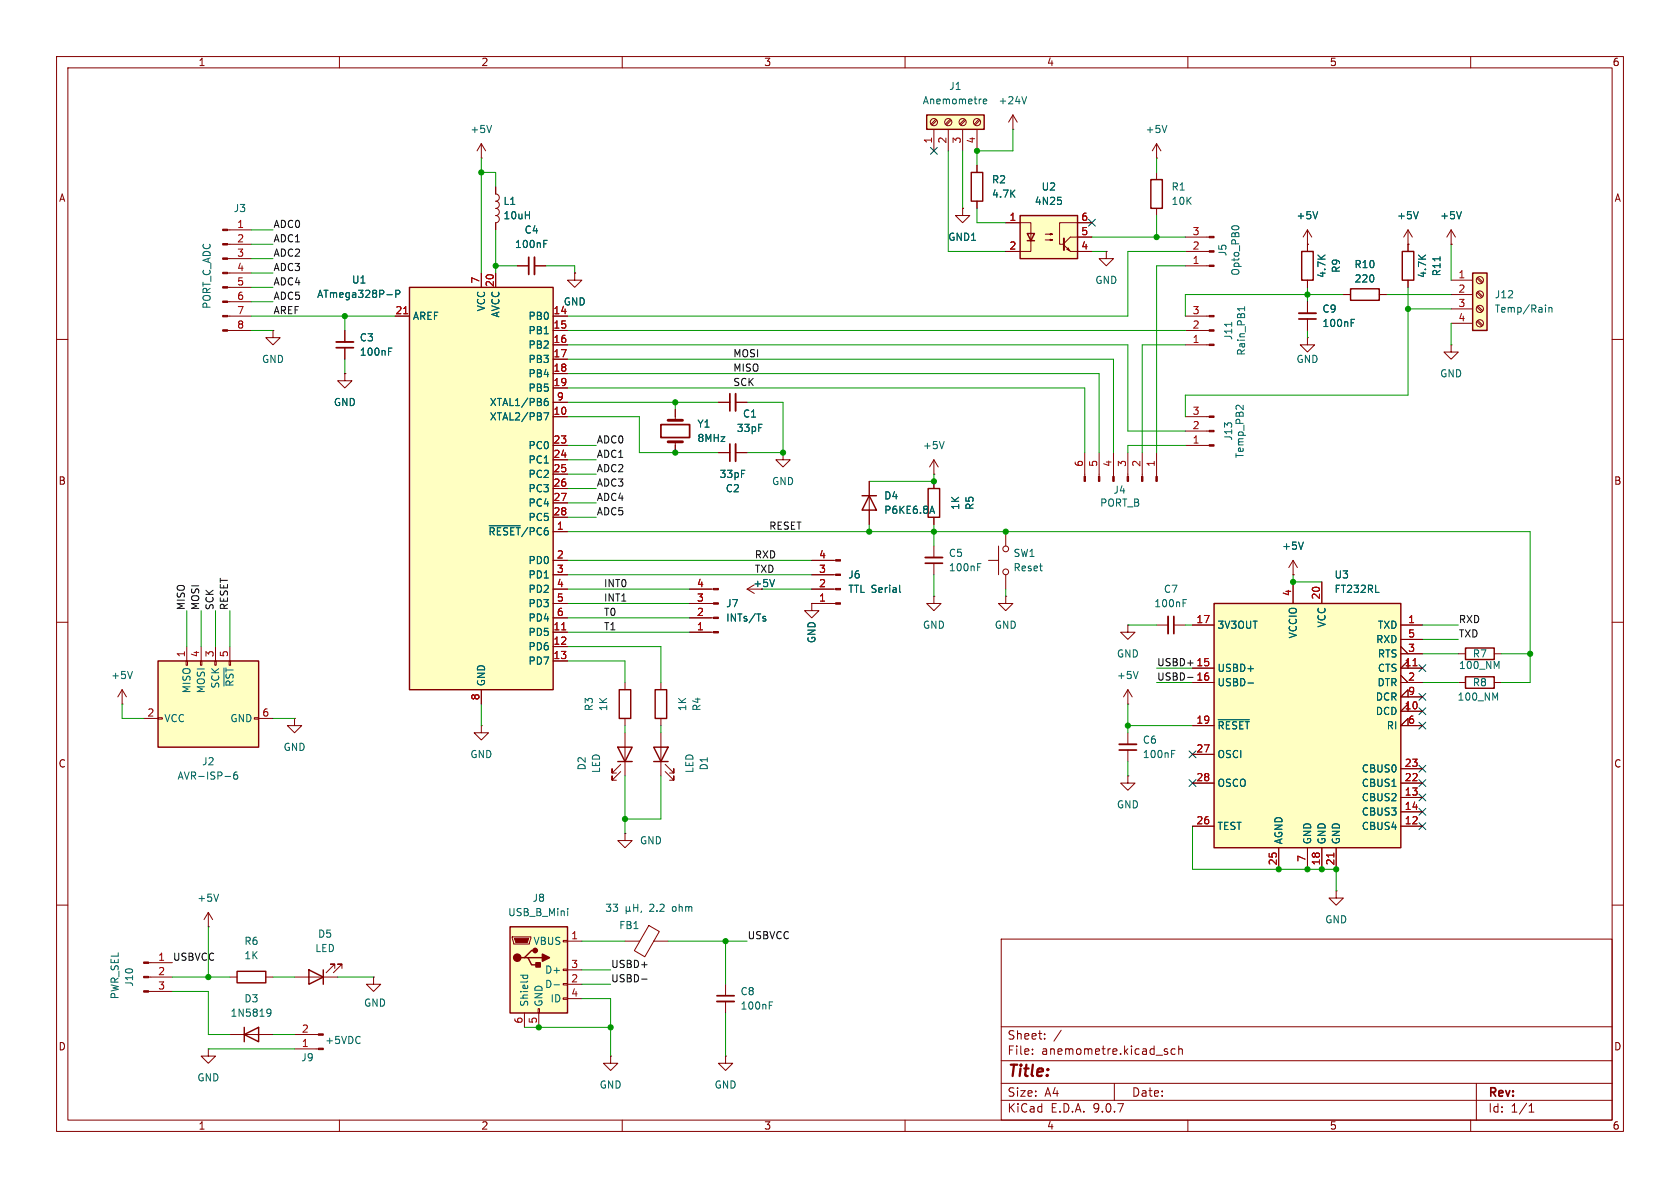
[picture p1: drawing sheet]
<svg xmlns="http://www.w3.org/2000/svg" width="297mm" height="210mm" viewBox="0 0 297 210" stroke-linecap="round" stroke-linejoin="round" font-family="sans-serif">
<g fill="none" stroke="#840000" stroke-width=".18">
<path d="M10 10h277v190h-277zM12 12h273v186h-273zM60 10v2M110 10v2M160 10v2M210 10v2M260 10v2M87.6 33v1.3a.64 .64 0 0 1 .7 .6 .64 .64 0 0 1-.7 .7 .64 .64 0 0 1 .7 .6 .64 .64 0 0 1-.7 .6M87.6 36.8a.64 .64 0 0 1 .7 .7 .64 .64 0 0 1-.7 .6 .64 .64 0 0 1 .7 .6 .64 .64 0 0 1-.7 .7v1.2M91.4 47h2.1M94.5 47h2M209.5 47h4.3"/>
<path d="M209.5 44.5h4.3M209.5 41.9h4.3M10 60h2M127 71.1h2M130 71.1h2.1M285 60h2M10 110h2M285 110h2M10 160h2M177 166h108v32h-108zM285 160h2M60 198v2"/>
<path d="M110 198v2M160 198v2M177 194.5h108M177 191.5h108M177 187.5h108M177 181.5h108M182.5 186.3v.1M182.5 185.5v.1M184.7 183.6v.1M184.7 182.8v.1M187.6 182.1l-1.3 2M197 191.5v3"/>
<path d="M206.2 185.9l.3 .2-.3 .3M206.2 185.4l.2 .1M207.7 185.5l-.4-.1-.3 .3v.4l.2 .2h.5M208.4 185.5l.2-.1 .4 .1v.9M208.4 184.9v1.5M210 198v2M260 198v2M261 191.5v6.5M270.3 196.6h.9M270.3 195.5l.4-.4v1.5"/>
</g>
<g fill="#840000" stroke="#840000" stroke-width=".18">
<path d="M213.8 46.9h.8v.2h-.8z"/>
<path d="M213.8 44.3h.8v.3h-.8z"/>
<path d="M213.8 41.8h.8v.2h-.8z"/>
</g>
<path d="M96.1 43.1h.5M96.1 42.5h.6M217.7 40.2a.79 .79 0 0 1 1.3 0" fill="none" stroke="#006464" stroke-width=".18"/>
<path d="M93.5 45.5v3M129 69.6v3" fill="none" stroke="#840000" stroke-width=".3"/>
<path d="M94.5 45.5v3M130 69.6v3" fill="none" stroke="#840000" stroke-width=".33"/>
<path d="M214.6 106.7h33v43.2h-33z" fill="#ffffc2"/>
<path d="M214.6 106.7h33v43.2h-33zM41.9 171.7h5.1v2h-5.1z" fill="none" stroke="#840000" stroke-width=".25"/>
<g fill="none" stroke="#840000" stroke-width=".18">
<path d="M119.4 72.4v1.9M119.4 78.1v1.9M127 80h2M130 80h2.1M138.4 80v1.3h1.3l-1.3 1.3-1.2-1.3h1.2M138.4 80h.1M165.1 83.8h.1M165.1 81.3l-.8 1.3M165.1 81.3l.8 1.3M165.1 81.3v2.5M121.9 111.8h4.2M121.9 109.2h4.2"/>
<path d="M121.9 106.7h4.2M121.9 104.1h4.2M132.1 104.1h2.5M132.1 104.1l1.2 .8M133.3 103.4l-1.2 .7M199.4 110.5v1.3h1.3l-1.3 1.2-1.3-1.2h1.3M199.4 110.5h.1M204.5 110.5h2M207.5 110.5h2M210.8 110.5h3.8M210.8 118.1h3.8M228.6 102.9v3.8"/>
<path d="M233.7 102.9v3.8M247.6 110.5h3.9M247.6 113h3.9M247.6 115.6h3.9M247.6 114.3l1.3 1.3M247.6 119.4l1.3 1.3M248.9 118.1v-1.3l-1.3 1.3h3.9M21.6 124.5h.1M21.6 121.9l-.8 1.3M21.6 121.9l.8 1.3M21.6 121.9v2.6M52.1 127v1.3h1.2l-1.2 1.2-1.3-1.2h1.3"/>
<path d="M52.1 127h.1M85.1 128.3v1.2h1.3l-1.3 1.3-1.3-1.3h1.3M85.1 128.3h.1M199.4 124.5h.1M199.4 137.2v1.2h1.3l-1.3 1.3-1.3-1.3h1.3M199.4 137.2h.1M199.4 121.9l-.8 1.3M199.4 121.9l.8 1.3M199.4 121.9v2.6M199.4 129.5v2.1M199.4 132.6v2M210.8 120.7h3.8"/>
<path d="M210.8 128.3h3.8M210.8 133.4h3.8M210.8 138.4h3.8M247.6 120.7h3.9M247.6 138.4h3.9M247.6 135.9h3.9M248.9 123.2v-1.3l-1.3 1.3h3.9M248.9 125.7v-1.2l-1.3 1.2h3.9M248.9 128.3v-1.3l-1.3 1.3h3.9M210.8 146.1h3.8M226.1 149.9v3.8M231.1 149.9v3.8"/>
<path d="M233.7 149.9v3.8M236.2 157.5v1.3h1.3l-1.3 1.2-1.3-1.2h1.3M236.2 157.5h.1M236.2 149.9v3.8M247.6 146.1h3.9M247.6 141h3.9M247.6 143.5h3.9M26.3 170.2h4.2M26.3 172.7h4.2M26.3 175.3h4.2M36.8 163.8h.1M36.8 161.3l-.7 1.3"/>
<path d="M36.8 161.3l.8 1.3M36.8 161.3v2.5M40.6 172.7h1.3M47 172.7h1.3M110.5 166.4h2.6M114.7 163.6l1.9 1.1-2.6 4.4-1.9-1.1zM115.6 166.4h2.5M128.3 174v2M128.3 177v2.1"/>
</g>
<g fill="none" stroke="#006464" stroke-width=".18">
<path d="M166.9 78l-.4 1.3M23.4 118.7l-.4 1.3M134.9 109.3l.5 .3-.1 .1-.3 .1M134.9 109h.4M136.9 102.4l-.4 1.3M201.2 118.7l-.4 1.3M209.2 106.6h.4M209.2 106h.6M243.2 104.7h.6M207.1 133.3h.4M207.1 132.7h.6M215.4 127.2h5.5"/>
<path d="M220.6 120.7h1M38.6 158.1l-.4 1.2M112 159.8v1.3M112.8 159.8v1.3M110.7 160.3v1.2M110.7 160.9l.2 .2h.2l.2-.2M111.3 160.9l.2 .2M111.3 160.3v.6M112 160.4h.8M113.4 161l-.1 .3M136 177.7h.4M136 177.1h.6"/>
</g>
<path d="M249.8 117.7h.7M235.8 150.8v.7" fill="none" stroke="#a90000" stroke-width=".18"/>
<g fill="#840000" stroke="#840000" stroke-width=".18">
<path d="M25.4 170.1h.9v.2h-.9z"/>
<path d="M25.4 172.6h.9v.2h-.9z"/>
<path d="M25.4 175.1h.9v.3h-.9z"/>
<path d="M126.1 111.6h.9v.3h-.9z"/>
<path d="M126.1 109.1h.9v.2h-.9z"/>
<path d="M126.1 106.6h.9v.2h-.9z"/>
<path d="M126.1 104h.9v.3h-.9z"/>
</g>
<path d="M116.8 75.1h5.1v2.2h-5.1zM129 78.5v3M207.5 109v3M197.9 132.6h3M126.7 176h3.1" fill="none" stroke="#840000" stroke-width=".3"/>
<path d="M130 78.5v3M206.5 109v3M197.9 131.6h3M126.7 177h3.1" fill="none" stroke="#840000" stroke-width=".33"/>
<path d="M118.1 74.3h2.5M118.1 78.1h2.5" fill="none" stroke="#840000" stroke-width=".51"/>
<path d="M27.9 116.8h17.8v15.3h-17.8z" fill="#ffffc2"/>
<g fill="none" stroke="#840000" stroke-width=".18">
<path d="M179.1 22.9h.1M179.1 20.3l-.8 1.3M179.1 20.3l.7 1.3M179.1 20.3v2.6M195.6 44.5v1.2h1.2l-1.2 1.3-1.3-1.3h1.3M195.6 44.5h.1M209.5 78.7h4.3M209.5 76.2h4.3M209.5 73.7h4.3M191.8 80v4.2M194.3 80v4.2M196.8 80v4.2"/>
<path d="M199.4 80v4.2M201.9 80v4.2M204.5 80v4.2M228.6 99.1l-.8 1.2M228.6 99.1l.8 1.2M228.6 99.1v2.5M32.9 116.8h.2v.8h-.2zM33 114.3v2.5M35.4 116.8h.3v.8h-.3zM35.6 114.3v2.5M38 116.8h.2v.8h-.2zM38.1 114.3v2.5"/>
<path d="M40.6 114.3v2.5M228.6 101.6h.1M25.4 127h2.5M27.9 126.9h.8v.2h-.8zM45 126.9h.7v.2h-.7zM45.7 127h2.6M36.8 185.4v1.3h1.3l-1.3 1.3-1.2-1.3h1.2M36.8 185.4h.1M40.6 182.9h7.7M52.1 182.9h4.2M52.1 185.4h4.2"/>
</g>
<path d="M27.9 116.8h17.8v15.3h-17.8zM43.2 182.9l2.5-1.3v2.6zM43.2 181.6v2.6" fill="none" stroke="#840000" stroke-width=".25"/>
<path d="M181.5 17.1l-.4 1.3M219.8 71.6v.8l-.7-.7-.3-.1-.2 .2M230.4 95.8l-.4 1.3M39.6 118.1v3.2M39.8 137.3h1M41.9 136.5h-.4a.86 .86 0 0 0 0 1.2l.5-.1v-.4l-.2-.2h-.3l-.2 .2M47.3 178.4h.4l.1 .1a.84 .84 0 0 1-.3 1.1h-.2M47.9 178.9l-.2 .3-.4-.1" fill="none" stroke="#006464" stroke-width=".18"/>
<g fill="#840000" stroke="#840000" stroke-width=".18">
<path d="M213.8 78.6h.8v.3h-.8z"/>
<path d="M213.8 76.1h.8v.2h-.8z"/>
<path d="M213.8 73.5h.8v.3h-.8z"/>
<path d="M204.3 84.2h.3v.9h-.3z"/>
<path d="M201.8 84.2h.3v.9h-.3z"/>
<path d="M199.3 84.2h.2v.9h-.2z"/>
<path d="M196.7 84.2h.3v.9h-.3z"/>
<path d="M194.2 84.2h.2v.9h-.2z"/>
<path d="M191.6 84.2h.3v.9h-.3z"/>
<path d="M56.3 185.3h.8v.2h-.8z"/>
<path d="M56.3 182.8h.8v.2h-.8z"/>
</g>
<path d="M163.8 20.3h10.2v2.6h-10.2z" fill="#ffffc2"/>
<path d="M163.8 20.3h10.2v2.6h-10.2zM259.1 119.6h5.1v2.1h-5.1zM109.2 132.1h2.6l-1.3 2.5zM109.2 134.6h2.6M109.5 121.9h2v5.1h-2zM115.6 132.1h2.5l-1.3 2.5zM115.6 134.6h2.5M115.8 121.9h2.1v5.1h-2.1zM54.6 171.5l2.5 1.2-2.5 1.3zM57.1 171.5v2.5" fill="none" stroke="#840000" stroke-width=".25"/>
<g fill="none" stroke="#840000" stroke-width=".18">
<path d="M165.1 22.9v3.8M165.4 21.1l-.8 .8M165.6 21.3l-.8 .8M167.6 22.9v3.8M168 21.1l-.9 .8M168.1 21.3l-.8 .8M170.2 36.8v1.3h1.2l-1.2 1.3-1.3-1.3h1.3M170.2 36.8h.1M170.2 22.9v3.8M170.5 21.1l-.8 .8M170.7 21.3l-.9 .8M172.7 22.9v3.8"/>
<path d="M173.1 21.1l-.9 .8M173.2 21.3l-.8 .8M209.5 58.4h4.3M209.5 55.9h4.3M231.1 43.2h.1M231.1 40.6l-.7 1.3M231.1 40.6l.8 1.3M231.1 40.6v2.6M209.5 61h4.3M109.7 136.4l-1.5 1.5v-.7v.7h.8M109.7 135.1l-1.5 1.6v-.8v.8h.8M110.5 120.7v1.2"/>
<path d="M110.5 127v1.3M110.5 129.5v7.7M116.8 120.7v1.2M116.8 127v1.3M116.8 129.5v7.7M117.6 136.4l1.5 1.5v-.7v.7h-.7M117.6 135.1l1.5 1.6v-.8v.8h-.7M257.8 120.7h1.3M264.2 120.7h1.2M110.5 147.3v1.3h1.3l-1.3 1.3-1.3-1.3h1.3M110.5 147.3h.1M52.1 172.7h7.6"/>
<path d="M59.2 171.2v-.8h-.8h.8l-1.5 1.6M60.5 171.2v-.8h-.8h.8l-1.6 1.6"/>
<circle cx="165.1" cy="21.6" r=".63"/>
<circle cx="167.6" cy="21.6" r=".63"/>
<circle cx="170.2" cy="21.6" r=".63"/>
<circle cx="172.7" cy="21.6" r=".63"/>
</g>
<path d="M173.8 17.9l.6-.1v-.2l-.4-.1-.2 .2 .1 .6h.5M233 37.4l-.5 1.3M217.7 57v.7M220 54.2v.7M220 54.6h-1.2l.3 .2M264.3 123.4l.5-.9v1.3" fill="none" stroke="#006464" stroke-width=".18"/>
<g fill="#840000" stroke="#840000" stroke-width=".18">
<path d="M213.8 60.8h.8v.3h-.8z"/>
<path d="M213.8 58.3h.8v.2h-.8z"/>
<path d="M213.8 55.8h.8v.2h-.8z"/>
</g>
<path d="M180.3 38.1h10.2v7.6h-10.2z" fill="#ffffc2"/>
<path d="M180.3 38.1h10.2v7.6h-10.2zM203.5 31.8h2v5h-2zM181.6 41.3h1.3l-.7 1.2zM181.6 42.5h1.3M230.1 44.5h2.1v5h-2.1zM238.8 51.1h5v2h-5zM247.9 44.5h2v5h-2zM152.4 87.6h2.5M153.7 87.6l1.2 2.6h-2.5zM164.1 86.4h2v5h-2zM259.1 114.6h5.1v2h-5.1z" fill="none" stroke="#840000" stroke-width=".25"/>
<g fill="none" stroke="#840000" stroke-width=".18">
<path d="M177.8 39.4h4.4v5.1h-4.4M193 39.4h-5.7v3.8h.7M204.5 27.9h.1M204.5 25.4v2.5M204.5 30.5v1.3M204.5 36.8v1.3M204.5 25.4l-.8 1.3M204.5 25.4l.7 1.3M184.8 41.4h1.3l-.4 .1v-.2l.4 .1M184.8 42.4h1.3l-.4 .1v-.2l.4 .1M188.1 43.3l1.1 1.2h3.8M188.6 44.1l.2-.3 .3 .5z"/>
<path d="M193 41.9h-3.8l-1.1 1.2M231.1 59.7v1.3h1.3l-1.3 1.2-1.2-1.2h1.2M231.1 59.7h.1M231.1 43.2v1.3M231.1 49.5v1.3M231.1 53.3v2.1M231.1 56.4v2M237.5 52.1h1.3M243.8 52.1h1.3M248.9 43.2h.1M248.9 40.6v3.9M248.9 49.5v1.3"/>
<path d="M248.9 40.6l-.7 1.3M248.9 40.6l.8 1.3M256.5 43.2h.1M256.5 40.6l-.7 1.3M256.5 40.6l.8 1.3M256.5 40.6v2.6M143.5 99.1h4.2M153.7 85.1v7.6M165.1 85.1v1.3M165.1 91.4v1.3M165.1 96.5v2.1M165.1 99.6v2"/>
<path d="M174.8 99.1h1.7M176.5 96.5v5.1M177.8 94v2.5M143.5 106.7v1.3h1.3l-1.3 1.2-1.3-1.2h1.3M143.5 106.7h.1M143.5 106.7h4.2M143.5 104.1h4.2M143.5 101.6h4.2M165.1 105.4v1.3h1.3l-1.3 1.3-1.3-1.3h1.3M165.1 105.4h.1M177.8 105.4v1.3h1.3l-1.3 1.3-1.3-1.3h1.3M177.8 105.4h.1"/>
<path d="M177.8 101.6v2.5M257.8 115.6h1.3M264.2 115.6h1.2"/>
<circle cx="177.8" cy="97" r=".51"/>
<circle cx="177.8" cy="101.1" r=".51"/>
</g>
<path d="M188.1 42.2v2" fill="none" stroke="#840000" stroke-width=".36"/>
<g fill="none" stroke="#006464" stroke-width=".18">
<path d="M187.6 35.5v.5M206.3 22.2l-.4 1.2M250.7 37.4l-.4 1.3M258.4 37.4l-.5 1.3M238.9 57.1h.4M238.9 56.5h.6M254.6 45.4v.7M164.5 90.4h.6M164.8 89.5l.4 1.2M172.8 99.6h.6M159 103.4v1.1l.2 .2M172.8 100.2h.5"/>
<path d="M264.6 117.8l.4-.9v1.3"/>
</g>
<path d="M229.6 56.4h3.1M163.6 99.6h3" fill="none" stroke="#840000" stroke-width=".3"/>
<path d="M229.6 55.4h3.1M163.6 98.6h3" fill="none" stroke="#840000" stroke-width=".33"/>
<g fill="#840000" stroke="#840000" stroke-width=".18">
<path d="M147.7 106.6h.9v.2h-.9z"/>
<path d="M147.7 104h.9v.3h-.9z"/>
<path d="M147.7 101.5h.9v.2h-.9z"/>
<path d="M147.7 98.9h.9v.3h-.9z"/>
</g>
<path d="M260.3 48.3h2.6v10.1h-2.6z" fill="#ffffc2"/>
<path d="M171.7 30.5h2v5.1h-2zM260.3 48.3h2.6v10.1h-2.6z" fill="none" stroke="#840000" stroke-width=".25"/>
<g fill="none" stroke="#840000" stroke-width=".18">
<path d="M172.7 29.2v1.3M172.7 35.6v1.2M101.6 48.3v1.2h1.3l-1.3 1.3-1.3-1.3h1.3M101.6 48.3h.1M256.5 49.5h3.8M256.5 52.1h3.8M256.5 54.6h3.8M256.5 57.2h3.8M261.1 49.2l.9 .8M261.1 51.7l.9 .9M261.1 54.3l.9 .8M261.1 56.8l.9 .9"/>
<path d="M261.3 49l.8 .9M261.3 51.6l.8 .8M261.3 54.1l.8 .8M261.3 56.6l.8 .9M256.5 61v1.2h1.3l-1.3 1.3-1.2-1.3h1.2M256.5 61h.1M66 172.7v1.3h1.3l-1.3 1.3-1.2-1.3h1.2M66 172.7h.1M107.9 186.7v1.3h1.3l-1.3 1.2-1.2-1.2h1.2M107.9 186.7h.1M128.3 186.7v1.3h1.2l-1.2 1.2-1.3-1.2h1.3M128.3 186.7h.1"/>
<circle cx="261.6" cy="49.5" r=".63"/>
<circle cx="261.6" cy="52.1" r=".63"/>
<circle cx="261.6" cy="57.1" r=".63"/>
<circle cx="261.6" cy="54.6" r=".63"/>
</g>
<path d="M273.8 54.3v.9M273.8 54.5l.2-.2 .3 .1 .1 .8" fill="none" stroke="#006464" stroke-width=".18"/>
<path d="M90.2 163.8h10.1v15.3h-10.1z" fill="#ffffc2"/>
<path d="M90.2 163.8h10.1v15.3h-10.1zM92.7 169.3h.6l.7 1.3h1.2M93.3 169.3h2.6M94.6 168h-.6l-1.3 1.3h-.6" fill="none" stroke="#840000" stroke-width=".25"/>
<g fill="none" stroke="#840000" stroke-width=".18">
<path d="M85.1 27.9h.1M85.1 25.4l-.8 1.3M85.1 25.4l.8 1.3M85.1 25.4v2.5M40.2 40.6h4.2M40.2 43.2h4.2M40.2 45.7h4.2M40.2 48.3h4.2M40.2 50.8h4.2M40.2 53.3h4.2M40.2 55.9h4.2M40.2 58.4h4.2"/>
<path d="M48.3 58.4v1.3h1.2l-1.2 1.3-1.3-1.3h1.3M48.3 58.4h.1M61 58.4v2.1M61 66v1.3h1.2l-1.2 1.3-1.3-1.3h1.3M61 66h.1M61 61.5v2M90.6 165.6h3.3v.3l-.3 1h-2.8zM92.7 179.1v2.5M95.1 178.3h.3v.8h-.3zM95.2 179.1v2.5M99.6 166.2h.7v.3h-.7zM99.6 171.3h.7v.3h-.7z"/>
<path d="M99.6 173.9h.7v.2h-.7zM99.6 176.4h.7v.3h-.7zM100.3 166.4h2.6M100.3 171.5h2.6M100.3 174h2.6M100.3 176.5h2.6"/>
</g>
<g fill="#840000" stroke="#840000" stroke-width=".18">
<path d="M90.9 165.9h2.6l-.3 .7h-2z"/>
<path d="M39.4 40.5h.8v.3h-.8z"/>
<path d="M39.4 43.1h.8v.2h-.8z"/>
<path d="M39.4 45.6h.8v.2h-.8z"/>
<path d="M39.4 48.1h.8v.3h-.8z"/>
<path d="M39.4 50.7h.8v.2h-.8z"/>
<path d="M39.4 53.2h.8v.3h-.8z"/>
<path d="M39.4 55.8h.8v.2h-.8z"/>
<path d="M39.4 58.3h.8v.2h-.8z"/>
</g>
<g fill="#840000" stroke="#840000" stroke-width=".25">
<path d="M94.7 170.2h.8v.7h-.8z"/>
<path d="M95.9 168.7l1.3 .6-1.3 .6z"/>
<circle cx="91.4" cy="169.3" r=".63"/>
<circle cx="94.6" cy="168" r=".38"/>
</g>
<path d="M86.9 22.2l-.4 1.2M68.7 62.1h.4M68.7 61.5h.6M92 172.4h1.3M92.5 172.4l-.1 .4M93.2 172.4l.1 .4M97.9 174.1h1M100.4 160.6v.1M100.4 161v.9" fill="none" stroke="#006464" stroke-width=".18"/>
<path d="M59.4 61.5h3.1" fill="none" stroke="#840000" stroke-width=".3"/>
<path d="M59.4 60.5h3.1" fill="none" stroke="#840000" stroke-width=".33"/>
<path d="M72.4 50.8h25.4v71.1h-25.4z" fill="#ffffc2"/>
<path d="M72.4 50.8h25.4v71.1h-25.4z" fill="none" stroke="#840000" stroke-width=".25"/>
<g fill="none" stroke="#840000" stroke-width=".18">
<path d="M87.6 33v1.3M87.6 39.4v1.2M170.2 36.8h.1M172.7 29.2v1.3M172.7 35.6v1.2M177.8 39.4h2.5M190.5 39.4h2.5M61 58.4v2.1M69.8 55.9h2.6M85.1 48.3v2.5M87.6 48.3v2.5M91.4 47h2.1"/>
<path d="M94.5 47h2M97.8 55.9h2.5M97.8 58.4h2.5M101.6 48.3h.1M177.8 44.5h2.5M190.5 44.5h2.5M190.5 41.9h2.5M231.1 43.2h.1M231.1 43.2v1.3M231.1 49.5v1.3M231.1 53.3v2.1M231.1 56.4v2"/>
<path d="M237.5 52.1h1.3M243.8 52.1h1.3M248.9 43.2h.1M248.9 43.2v1.3M248.9 49.5v1.3M256.5 43.2h.1M61 66h.1M61 61.5v2M97.8 61h2.5M97.8 63.5h2.5M97.8 66h2.5M97.8 68.6h2.5"/>
<path d="M97.8 71.1h2.5M97.8 73.7h2.5M97.8 78.7h2.5M119.4 72.4v1.3M119.4 78.7v1.3M127 71.1h2M130 71.1h2.1M97.8 81.3h2.5M97.8 83.8h2.5M97.8 86.4h2.5M97.8 88.9h2.5M97.8 91.4h2.5"/>
<path d="M97.8 94h2.5M97.8 99.1h2.5M127 80h2M130 80h2.1M143.5 99.1h3.8M153.7 85.1v2.5M153.7 90.2v2.5M165.1 85.1v1.3M165.1 91.4v1.3M97.8 101.6h2.5M97.8 104.1h2.5M97.8 106.7h2.5"/>
<path d="M97.8 109.2h2.5M97.8 111.8h2.5M97.8 114.3h2.5M97.8 116.8h2.5M121.9 104.1h3.8M121.9 106.7h3.8M121.9 109.2h3.8M121.9 111.8h3.8M143.5 106.7h.1M143.5 101.6h3.8M143.5 104.1h3.8M143.5 106.7h3.8"/>
<path d="M210.8 110.5h3.8M210.8 118.1h3.8M228.6 101.6h.1M228.6 102.9v3.8M233.7 102.9v3.8M247.6 110.5h3.9M247.6 113h3.9M247.6 115.6h3.9M247.6 114.3l1.3 1.3M247.6 119.4l1.3 1.3M248.9 118.1v-1.3l-1.3 1.3h3.9M85.1 121.9v2.6"/>
<path d="M210.8 120.7h3.8M210.8 128.3h3.8M210.8 133.4h3.8M210.8 138.4h3.8M247.6 120.7h3.9M247.6 138.4h3.9M247.6 135.9h3.9M248.9 123.2v-1.3l-1.3 1.3h3.9M248.9 125.7v-1.2l-1.3 1.2h3.9M248.9 128.3v-1.3l-1.3 1.3h3.9M210.8 146.1h3.8M226.1 149.9v3.8"/>
<path d="M231.1 149.9v3.8M233.7 149.9v3.8M236.2 149.9v3.8M247.6 146.1h3.9M247.6 141h3.9M247.6 143.5h3.9"/>
</g>
<path d="M71.4 55.5h.7M99.3 111.3h.7M249.8 117.7h.7M235.8 150.8v.7" fill="none" stroke="#a90000" stroke-width=".18"/>
<g fill="none" stroke="#006464" stroke-width=".18">
<path d="M187.6 35.5v.5M233 37.4l-.5 1.3M250.7 37.4l-.4 1.3M258.4 37.4l-.5 1.3M68.4 52.1h1M70 52l.6-.1 .1-.2-.1-.3-.6-.1v1.3M96.1 43.1h.5M96.1 42.5h.6M238.9 57.1h.4M238.9 56.5h.6M254.6 45.4v.7M68.7 62.1h.4"/>
<path d="M68.7 61.5h.6M96.2 73h.8l-.5 1.2M96.3 71l.4-.1 .2 .3-.1 .4-.3 .1-.2-.1M96.8 70.4l-.3 .1-.2 .2M86.5 92.9h5.5M164.5 90.4h.6M164.8 89.5l.4 1.2M230.4 95.8l-.4 1.3M134.9 109.3l.5 .3-.1 .1-.3 .1M134.9 109h.4M136.9 102.4l-.4 1.3M159 103.4v1.1l.2 .2"/>
<path d="M243.2 104.7h.6M215.4 127.2h5.5M220.6 120.7h1"/>
</g>
<path d="M210 119.7h.9M113.4 173.1h1" fill="none" stroke="#0f0f0f" stroke-width=".18"/>
<g fill="none" stroke="#009600" stroke-width=".18">
<path d="M85.1 27.9v20.4M85.1 30.5h2.5v2.5M167.6 26.7v17.8h10.2M170.2 26.7v10.1M172.7 36.8v2.6h5.1M179.1 22.9v3.8h-6.4v2.5M204.5 27.9v2.6M204.5 38.1v3.8M44.4 58.4h3.9M44.4 55.9h25.4M44.4 50.8h3.9M44.4 48.3h3.9"/>
<path d="M44.4 53.3h3.9M44.4 40.6h3.9M44.4 45.7h3.9M44.4 43.2h3.9M61 55.9v2.5M87.6 47h3.8M87.6 40.6v7.7M96.5 47h5.1v1.3M100.3 58.4h109.2M193 41.9h16.5M193 44.5h2.6M209.5 47h-5v33"/>
<path d="M209.5 44.5h-10.1v11.4h-99.1M231.1 50.8v2.5M231.1 58.4v1.3M237.5 52.1h-28v3.8M245.1 52.1h11.4M248.9 50.8v19.1h-39.4v3.8M248.9 54.6h7.6M256.5 43.2v6.3M256.5 57.2v3.8M61 63.5v2.5M100.3 73.7h12.7v6.3h14M100.3 71.1h26.7"/>
<path d="M100.3 61h99.1v15.2h10.1M100.3 68.6h91.5v11.4M100.3 66h94v14M100.3 63.5h96.5v16.5M100.3 78.7h5.1M119.4 71.1v1.3M132.1 71.1h6.3v8.9h-6.3M209.5 78.7h-10.1v1.3M209.5 61h-7.6v19M100.3 88.9h5.1M100.3 91.4h5.1M100.3 86.4h5.1"/>
<path d="M100.3 94h170.2v26.7h-5.1M100.3 99.1h43.2M100.3 83.8h5.1M100.3 81.3h5.1M153.7 92.7v1.3M165.1 83.8v1.3h-11.4M165.1 92.7v3.8M33 108v6.3M35.6 108v6.3M38.1 108v6.3M40.6 108v6.3M100.3 116.8h10.2v3.9"/>
<path d="M100.3 114.3h16.5v6.4M100.3 111.8h21.6M100.3 109.2h21.6M100.3 101.6h43.2M100.3 104.1h21.6M100.3 106.7h21.6M134.6 104.1h8.9M165.1 101.6v3.8M177.8 104.1v1.3M199.4 110.5h5.1M204.5 118.1h6.3M209.5 110.5h1.3"/>
<path d="M228.6 101.6v1.3h5.1M251.5 110.5h6.3M251.5 115.6h6.3M251.5 113h6.3M265.4 115.6h5.1M21.6 124.5v2.5h3.8M48.3 127h3.8M85.1 124.5v3.8M110.5 128.3v1.2M110.5 137.2v10.1M116.8 128.3v1.2M116.8 137.2v7.6h-6.3"/>
<path d="M199.4 124.5v5M199.4 134.6v2.6M199.4 128.3h11.4M204.5 120.7h6.3M251.5 120.7h6.3M210.8 146.1v7.6h25.4v3.8M30.5 175.3h6.3v7.6h3.8M30.5 172.7h10.1M36.8 163.8v8.9M48.3 172.7h3.8M59.7 172.7h6.3M102.9 166.4h7.6"/>
<path d="M102.9 171.5h5M102.9 174h5M102.9 176.5h5v10.2M118.1 166.4h14M128.3 166.4v7.6M128.3 179.1v7.6M36.8 185.4h15.3M48.3 182.9h3.8M92.7 181.6h15.2"/>
</g>
<g fill="none" stroke="#000084" stroke-width=".18">
<path d="M164.5 26.1l1.2 1.2M165.7 26.1l-1.2 1.2M192.4 38.8l1.2 1.2M193.6 38.8l-1.2 1.2M250.9 117.5l1.2 1.2M252.1 117.5l-1.2 1.2M210.2 137.8l1.2 1.2M210.2 132.7l1.2 1.3M211.4 137.8l-1.2 1.2M211.4 132.7l-1.2 1.3M250.9 127.7l1.2 1.2M250.9 137.8l1.2 1.2"/>
<path d="M250.9 135.3l1.2 1.2M250.9 122.6l1.2 1.2M250.9 125.1l1.2 1.2M252.1 127.7l-1.2 1.2M252.1 137.8l-1.2 1.2M252.1 135.3l-1.2 1.2M252.1 122.6l-1.2 1.2M252.1 125.1l-1.2 1.2M250.9 140.4l1.2 1.2M250.9 142.9l1.2 1.2M250.9 145.4l1.2 1.3M252.1 140.4l-1.2 1.2"/>
<path d="M252.1 142.9l-1.2 1.2M252.1 145.4l-1.2 1.3"/>
</g>
<g fill="#009600" stroke="#009600" stroke-width=".18">
<circle cx="226.1" cy="153.7" r=".46"/>
<circle cx="231.1" cy="153.7" r=".46"/>
<circle cx="199.4" cy="128.3" r=".46"/>
<circle cx="233.7" cy="153.7" r=".46"/>
<circle cx="236.2" cy="153.7" r=".46"/>
<circle cx="228.6" cy="102.9" r=".46"/>
<circle cx="231.1" cy="52.1" r=".46"/>
<circle cx="248.9" cy="54.6" r=".46"/>
<circle cx="119.4" cy="80" r=".46"/>
<circle cx="172.7" cy="26.7" r=".46"/>
<circle cx="204.5" cy="41.9" r=".46"/>
<circle cx="270.5" cy="115.6" r=".46"/>
<circle cx="128.3" cy="166.4" r=".46"/>
<circle cx="95.2" cy="181.6" r=".46"/>
<circle cx="107.9" cy="181.6" r=".46"/>
<circle cx="110.5" cy="144.8" r=".46"/>
<circle cx="165.1" cy="85.1" r=".46"/>
<circle cx="165.1" cy="94" r=".46"/>
<circle cx="153.7" cy="94" r=".46"/>
<circle cx="177.8" cy="94" r=".46"/>
<circle cx="138.4" cy="80" r=".46"/>
<circle cx="87.6" cy="47" r=".46"/>
<circle cx="119.4" cy="71.1" r=".46"/>
<circle cx="85.1" cy="30.5" r=".46"/>
<circle cx="61" cy="55.9" r=".46"/>
<circle cx="36.8" cy="172.7" r=".46"/>
</g>
<text font-size="2.8" fill="#840000" x="178" y="190.9">Title:</text>
<g font-size="2.1" fill="#840000">
<text x="178" y="184">Sheet:</text>
<text x="178" y="186.7">File:</text>
<text x="184.1" y="186.7">anemometre.kicad_sch</text>
<text x="178" y="196.9">KiCad</text>
<text x="178" y="194.1">Size:</text>
<text x="184.7" y="194.1">A4</text>
<text x="185.7" y="196.9">E.D.A.</text>
<text x="193.3" y="196.9">9.0.7</text>
<text x="200" y="194.1">Date:</text>
<text x="263" y="194.3">Rev:</text>
<text x="263" y="196.9">Id:</text>
<text x="267.1" y="196.9">1/1</text>
</g>
<g font-size="1.8" fill="#840000">
<text x="35" y="11.9">1</text>
<text x="85" y="11.9">2</text>
<text x="135" y="11.9">3</text>
<text x="185" y="11.9">4</text>
<text x="235" y="11.9">5</text>
<text x="285" y="11.9">6</text>
<text x="10.3" y="35.9">A</text>
<text x="285.3" y="35.9">A</text>
<text x="10.3" y="85.9">B</text>
<text x="285.3" y="85.9">B</text>
<text x="133.1" y="104">+5V</text>
<text x="10.3" y="135.9">C</text>
<text x="285.3" y="135.9">C</text>
<text x="10.3" y="185.9">D</text>
<text x="285.3" y="185.9">D</text>
<text x="35" y="199.9">1</text>
<text x="85" y="199.9">2</text>
<text x="135" y="199.9">3</text>
<text x="185" y="199.9">4</text>
<text x="235" y="199.9">5</text>
<text x="285" y="199.9">6</text>
</g>
<g font-size="1.8" fill="#006464">
<text x="167.7" y="16.1">J1</text>
<text x="83.1" y="23.7">+5V</text>
<text x="163" y="18.6">Anemometre</text>
<text x="176.4" y="18.6">+24V</text>
<text x="202.4" y="23.7">+5V</text>
<text x="175.3" y="32.6">R2</text>
<text x="175.3" y="35.2">4.7K</text>
<text x="184" y="33.9">U2</text>
<text x="207" y="33.9">R1</text>
<text x="41.2" y="37.7">J3</text>
<text x="88.9" y="39">10uH</text>
<text x="88.9" y="36.4">L1</text>
<text x="92.6" y="41.5">C4</text>
<text x="182.8" y="36.4">4N25</text>
<text x="207" y="36.4">10K</text>
<text x="229.1" y="39">+5V</text>
<text x="246.9" y="39">+5V</text>
<text x="254.5" y="39">+5V</text>
<text x="91" y="44">100nF</text>
<text x="167.5" y="42.8">GND1</text>
<text x="217" y="45.4" transform="rotate(-90 217 45.4)">J5</text>
<text x="239.4" y="47.6">R10</text>
<text x="56" y="52.9">ATmega328P-P</text>
<text x="62.1" y="50.3">U1</text>
<text x="193.5" y="50.4">GND</text>
<text x="219.3" y="48.8" transform="rotate(-90 219.3 48.8)">Opto_PB0</text>
<text x="234.5" y="49.2" transform="rotate(-90 234.5 49.2)">4.7K</text>
<text x="237.1" y="48.3" transform="rotate(-90 237.1 48.3)">R9</text>
<text x="239.4" y="50.1">220</text>
<text x="252.3" y="49.2" transform="rotate(-90 252.3 49.2)">4.7K</text>
<text x="254.9" y="48.9" transform="rotate(-90 254.9 48.9)">R11</text>
<text x="264.2" y="52.9">J12</text>
<text x="37.4" y="54.7" transform="rotate(-90 37.4 54.7)">PORT_C_ADC</text>
<text x="72.9" y="56.7">AREF</text>
<text x="86" y="55.1" transform="rotate(-90 86 55.1)">VCC</text>
<text x="88.5" y="56.2" transform="rotate(-90 88.5 56.2)">AVCC</text>
<text x="93.3" y="56.7">PB0</text>
<text x="93.3" y="59.3">PB1</text>
<text x="99.6" y="54.2">GND</text>
<text x="233.7" y="55.5">C9</text>
<text x="233.7" y="58">100nF</text>
<text x="264.2" y="55.5">Temp/Rain</text>
<text x="46.2" y="64.4">GND</text>
<text x="63.5" y="60.5">C3</text>
<text x="63.5" y="63.1">100nF</text>
<text x="93.3" y="61.8">PB2</text>
<text x="93.3" y="64.4">PB3</text>
<text x="218" y="60.2" transform="rotate(-90 218 60.2)">J11</text>
<text x="220.3" y="63" transform="rotate(-90 220.3 63)">Rain_PB1</text>
<text x="229.1" y="64.4">GND</text>
<text x="58.9" y="72">GND</text>
<text x="86.5" y="72">XTAL1/PB6</text>
<text x="93.3" y="66.9">PB4</text>
<text x="93.3" y="69.4">PB5</text>
<text x="254.5" y="66.9">GND</text>
<text x="86.5" y="74.5">XTAL2/PB7</text>
<text x="123.2" y="75.8">Y1</text>
<text x="130.2" y="76.6">33pF</text>
<text x="131.2" y="74">C1</text>
<text x="218" y="78" transform="rotate(-90 218 78)">J13</text>
<text x="93.3" y="79.6">PC0</text>
<text x="93.3" y="82.1">PC1</text>
<text x="123.2" y="78.3">8MHz</text>
<text x="163.1" y="79.6">+5V</text>
<text x="220.1" y="81.1" transform="rotate(-90 220.1 81.1)">Temp_PB2</text>
<text x="93.3" y="84.7">PC2</text>
<text x="93.3" y="87.2">PC3</text>
<text x="93.3" y="89.8">PC4</text>
<text x="127.1" y="84.7">33pF</text>
<text x="128.2" y="87.2">C2</text>
<text x="136.4" y="86">GND</text>
<text x="156.2" y="88.5">D4</text>
<text x="194.4" y="89.8">PORT_B</text>
<text x="196.7" y="87.5">J4</text>
<text x="86.3" y="94.8">~{RESET}/PC6</text>
<text x="93.3" y="92.3">PC5</text>
<text x="156.2" y="91">P6KE6.8A</text>
<text x="169.8" y="90.2" transform="rotate(-90 169.8 90.2)">1K</text>
<text x="172.3" y="90.2" transform="rotate(-90 172.3 90.2)">R5</text>
<text x="93.3" y="99.9">PD0</text>
<text x="167.6" y="98.6">C5</text>
<text x="167.6" y="101.2">100nF</text>
<text x="179.1" y="98.7">SW1</text>
<text x="179.1" y="101.2">Reset</text>
<text x="226.6" y="97.4">+5V</text>
<text x="93.3" y="102.5">PD1</text>
<text x="93.3" y="105">PD2</text>
<text x="93.3" y="107.5">PD3</text>
<text x="128.3" y="107.5">J7</text>
<text x="149.9" y="102.5">J6</text>
<text x="149.9" y="105">TTL Serial</text>
<text x="204" y="107.5">100nF</text>
<text x="205.7" y="105">C7</text>
<text x="235.8" y="102.5">U3</text>
<text x="235.8" y="105">FT232RL</text>
<text x="93.3" y="110.1">PD4</text>
<text x="93.3" y="112.6">PD5</text>
<text x="128.3" y="110.1">INTs/Ts</text>
<text x="144.4" y="113.8" transform="rotate(-90 144.4 113.8)">GND</text>
<text x="163.1" y="111.4">GND</text>
<text x="175.8" y="111.4">GND</text>
<text x="215.1" y="111.4">3V3OUT</text>
<text x="229.5" y="113" transform="rotate(-90 229.5 113)">VCCIO</text>
<text x="234.5" y="111" transform="rotate(-90 234.5 111)">VCC</text>
<text x="243.2" y="113.9">RXD</text>
<text x="243.5" y="111.4">TXD</text>
<text x="93.3" y="115.2">PD6</text>
<text x="93.3" y="117.7">PD7</text>
<text x="197.4" y="116.4">GND</text>
<text x="215.1" y="119">USBD+</text>
<text x="243.5" y="116.4">RTS</text>
<text x="243.5" y="119">CTS</text>
<text x="257.8" y="118.5">100_NM</text>
<text x="260.3" y="116.4">R7</text>
<text x="19.6" y="120.2">+5V</text>
<text x="33.9" y="122.7" transform="rotate(-90 33.9 122.7)">MISO</text>
<text x="36.4" y="122.7" transform="rotate(-90 36.4 122.7)">MOSI</text>
<text x="39" y="121.8" transform="rotate(-90 39 121.8)">SCK</text>
<text x="41.5" y="121.5" transform="rotate(-90 41.5 121.5)">~{RST}</text>
<text x="86" y="121.4" transform="rotate(-90 86 121.4)">GND</text>
<text x="105" y="125.8" transform="rotate(-90 105 125.8)">R3</text>
<text x="107.5" y="125.8" transform="rotate(-90 107.5 125.8)">1K</text>
<text x="121.5" y="125.8" transform="rotate(-90 121.5 125.8)">1K</text>
<text x="124.1" y="125.8" transform="rotate(-90 124.1 125.8)">R4</text>
<text x="197.4" y="120.2">+5V</text>
<text x="215.1" y="121.5">USBD-</text>
<text x="243.1" y="124.1">DCR</text>
<text x="243.4" y="121.5">DTR</text>
<text x="257.6" y="124.1">100_NM</text>
<text x="260.3" y="121.5">R8</text>
<text x="29" y="127.9">VCC</text>
<text x="40.6" y="127.9">GND</text>
<text x="201.9" y="131.7">C6</text>
<text x="215.1" y="129.1">~{RESET}</text>
<text x="243.1" y="126.6">DCD</text>
<text x="245.1" y="129.1">RI</text>
<text x="35.6" y="135.5">J2</text>
<text x="50" y="132.9">GND</text>
<text x="83.1" y="134.2">GND</text>
<text x="103.7" y="136.3" transform="rotate(-90 103.7 136.3)">D2</text>
<text x="106.3" y="136.8" transform="rotate(-90 106.3 136.8)">LED</text>
<text x="122.8" y="136.8" transform="rotate(-90 122.8 136.8)">LED</text>
<text x="125.3" y="136.3" transform="rotate(-90 125.3 136.3)">D1</text>
<text x="201.9" y="134.2">100nF</text>
<text x="215.1" y="134.2">OSCI</text>
<text x="240.6" y="136.8">CBUS0</text>
<text x="31.3" y="138">AVR-ISP-6</text>
<text x="197.4" y="143.1">GND</text>
<text x="215.1" y="139.3">OSCO</text>
<text x="240.6" y="139.3">CBUS1</text>
<text x="240.6" y="141.8">CBUS2</text>
<text x="113" y="149.5">GND</text>
<text x="215.1" y="146.9">TEST</text>
<text x="226.9" y="149.4" transform="rotate(-90 226.9 149.4)">AGND</text>
<text x="232" y="149.4" transform="rotate(-90 232 149.4)">GND</text>
<text x="234.5" y="149.4" transform="rotate(-90 234.5 149.4)">GND</text>
<text x="237.1" y="149.4" transform="rotate(-90 237.1 149.4)">GND</text>
<text x="240.6" y="144.4">CBUS3</text>
<text x="240.6" y="146.9">CBUS4</text>
<text x="34.8" y="159.6">+5V</text>
<text x="94.1" y="159.6">J8</text>
<text x="106.9" y="161.4">33</text>
<text x="114.9" y="161.4">2.2</text>
<text x="119.1" y="161.4">ohm</text>
<text x="43.1" y="167.2">R6</text>
<text x="56.1" y="166">D5</text>
<text x="89.7" y="162.2">USB_B_Mini</text>
<text x="94.2" y="167.2">VBUS</text>
<text x="109.4" y="164.4">FB1</text>
<text x="234.2" y="163.4">GND</text>
<text x="43.1" y="169.8">1K</text>
<text x="55.6" y="168.5">LED</text>
<text x="96.3" y="172.3">D+</text>
<text x="21.2" y="176.7" transform="rotate(-90 21.2 176.7)">PWR_SEL</text>
<text x="23.7" y="174.5" transform="rotate(-90 23.7 174.5)">J10</text>
<text x="40.7" y="179.9">1N5819</text>
<text x="43.1" y="177.4">D3</text>
<text x="64.3" y="178.2">GND</text>
<text x="93.6" y="178.1" transform="rotate(-90 93.6 178.1)">Shield</text>
<text x="96.1" y="178.1" transform="rotate(-90 96.1 178.1)">GND</text>
<text x="96.3" y="174.9">D-</text>
<text x="97.2" y="177.4">ID</text>
<text x="130.8" y="176.1">C8</text>
<text x="130.8" y="178.7">100nF</text>
<text x="57.4" y="184.8">+5VDC</text>
<text x="34.8" y="191.4">GND</text>
<text x="53.2" y="187.8">J9</text>
<text x="105.9" y="192.6">GND</text>
<text x="126.2" y="192.6">GND</text>
</g>
<g font-size="1.8" fill="#a90000">
<text x="164.8" y="25.5" transform="rotate(-90 164.8 25.5)">1</text>
<text x="167.4" y="25.5" transform="rotate(-90 167.4 25.5)">2</text>
<text x="169.9" y="25.5" transform="rotate(-90 169.9 25.5)">3</text>
<text x="172.5" y="25.5" transform="rotate(-90 172.5 25.5)">4</text>
<text x="41.8" y="40.4">1</text>
<text x="178.4" y="39.1">1</text>
<text x="191.1" y="39.1">6</text>
<text x="191.1" y="41.7">5</text>
<text x="210.7" y="41.7">3</text>
<text x="41.8" y="42.9">2</text>
<text x="41.8" y="45.5">3</text>
<text x="178.4" y="44.2">2</text>
<text x="191.1" y="44.2">4</text>
<text x="210.7" y="46.7">1</text>
<text x="210.7" y="44.2">2</text>
<text x="41.8" y="48">4</text>
<text x="41.8" y="50.5">5</text>
<text x="41.8" y="53.1">6</text>
<text x="84.8" y="50.2" transform="rotate(-90 84.8 50.2)">7</text>
<text x="87.4" y="50.8" transform="rotate(-90 87.4 50.8)">20</text>
<text x="257.7" y="49.3">1</text>
<text x="257.7" y="51.8">2</text>
<text x="41.8" y="55.6">7</text>
<text x="41.8" y="58.2">8</text>
<text x="69.8" y="55.6">21</text>
<text x="97.7" y="55.6">14</text>
<text x="97.7" y="58.2">15</text>
<text x="210.7" y="58.2">2</text>
<text x="210.7" y="55.6">3</text>
<text x="257.7" y="54.4">3</text>
<text x="257.7" y="56.9">4</text>
<text x="97.7" y="60.7">16</text>
<text x="97.7" y="63.2">17</text>
<text x="97.7" y="65.8">18</text>
<text x="210.7" y="60.7">1</text>
<text x="97.7" y="68.3">19</text>
<text x="98.4" y="70.9">9</text>
<text x="97.7" y="73.4">10</text>
<text x="210.7" y="75.9">2</text>
<text x="210.7" y="73.4">3</text>
<text x="97.7" y="78.5">23</text>
<text x="97.7" y="81">24</text>
<text x="97.7" y="83.6">25</text>
<text x="191.5" y="82.6" transform="rotate(-90 191.5 82.6)">6</text>
<text x="194.1" y="82.6" transform="rotate(-90 194.1 82.6)">5</text>
<text x="196.6" y="82.6" transform="rotate(-90 196.6 82.6)">4</text>
<text x="199.1" y="82.6" transform="rotate(-90 199.1 82.6)">3</text>
<text x="201.7" y="82.6" transform="rotate(-90 201.7 82.6)">2</text>
<text x="204.2" y="82.6" transform="rotate(-90 204.2 82.6)">1</text>
<text x="210.7" y="78.5">1</text>
<text x="97.7" y="86.1">26</text>
<text x="97.7" y="88.6">27</text>
<text x="97.7" y="91.2">28</text>
<text x="98.4" y="93.7">1</text>
<text x="98.4" y="98.8">2</text>
<text x="98.4" y="101.3">3</text>
<text x="144.7" y="101.3">3</text>
<text x="144.7" y="98.8">4</text>
<text x="98.4" y="103.9">4</text>
<text x="98.4" y="106.4">5</text>
<text x="123.1" y="106.4">3</text>
<text x="123.1" y="103.9">4</text>
<text x="144.7" y="106.4">1</text>
<text x="144.7" y="103.9">2</text>
<text x="228.3" y="105.5" transform="rotate(-90 228.3 105.5)">4</text>
<text x="233.4" y="106.1" transform="rotate(-90 233.4 106.1)">20</text>
<text x="97.7" y="111.5">11</text>
<text x="98.4" y="109">6</text>
<text x="123.1" y="111.5">1</text>
<text x="123.1" y="109">2</text>
<text x="211.4" y="110.2">17</text>
<text x="248.8" y="110.2">1</text>
<text x="248.8" y="112.8">5</text>
<text x="32.8" y="116.3" transform="rotate(-90 32.8 116.3)">1</text>
<text x="35.3" y="116.3" transform="rotate(-90 35.3 116.3)">4</text>
<text x="37.8" y="116.3" transform="rotate(-90 37.8 116.3)">3</text>
<text x="40.4" y="116.3" transform="rotate(-90 40.4 116.3)">5</text>
<text x="97.7" y="114">12</text>
<text x="97.7" y="116.6">13</text>
<text x="211.4" y="117.9">15</text>
<text x="248.2" y="117.9">11</text>
<text x="248.8" y="115.3">3</text>
<text x="84.8" y="123.9" transform="rotate(-90 84.8 123.9)">8</text>
<text x="211.4" y="120.4">16</text>
<text x="248.2" y="125.5">10</text>
<text x="248.8" y="120.4">2</text>
<text x="248.8" y="122.9">9</text>
<text x="26" y="126.7">2</text>
<text x="46.3" y="126.7">6</text>
<text x="211.4" y="128">19</text>
<text x="248.8" y="128">6</text>
<text x="211.4" y="133.1">27</text>
<text x="248.2" y="135.6">23</text>
<text x="211.4" y="138.2">28</text>
<text x="248.2" y="138.2">22</text>
<text x="248.2" y="140.7">13</text>
<text x="248.2" y="143.3">14</text>
<text x="211.4" y="145.8">26</text>
<text x="248.2" y="145.8">12</text>
<text x="225.8" y="153.1" transform="rotate(-90 225.8 153.1)">25</text>
<text x="230.9" y="152.5" transform="rotate(-90 230.9 152.5)">7</text>
<text x="233.4" y="153.1" transform="rotate(-90 233.4 153.1)">18</text>
<text x="236" y="153.1" transform="rotate(-90 236 153.1)">21</text>
<text x="100.9" y="166.1">1</text>
<text x="27.9" y="169.9">1</text>
<text x="27.9" y="172.5">2</text>
<text x="100.9" y="171.2">3</text>
<text x="100.9" y="173.7">2</text>
<text x="27.9" y="175">3</text>
<text x="100.9" y="176.3">4</text>
<text x="53.3" y="185.2">1</text>
<text x="53.3" y="182.6">2</text>
<text x="92.5" y="181" transform="rotate(-90 92.5 181)">6</text>
<text x="95" y="181" transform="rotate(-90 95 181)">5</text>
</g>
<g font-size="1.8" fill="#0f0f0f">
<text x="48.3" y="40.4">ADC0</text>
<text x="48.3" y="42.9">ADC1</text>
<text x="48.3" y="45.5">ADC2</text>
<text x="48.3" y="48">ADC3</text>
<text x="48.3" y="53.1">ADC5</text>
<text x="48.3" y="50.5">ADC4</text>
<text x="48.3" y="55.6">AREF</text>
<text x="129.5" y="65.8">MISO</text>
<text x="129.5" y="63.2">MOSI</text>
<text x="129.5" y="68.3">SCK</text>
<text x="105.4" y="78.5">ADC0</text>
<text x="105.4" y="83.6">ADC2</text>
<text x="105.4" y="81">ADC1</text>
<text x="105.4" y="86.1">ADC3</text>
<text x="105.4" y="88.6">ADC4</text>
<text x="105.4" y="91.2">ADC5</text>
<text x="135.9" y="93.7">RESET</text>
<text x="133.3" y="101.3">TXD</text>
<text x="133.3" y="98.8">RXD</text>
<text x="32.8" y="108" transform="rotate(-90 32.8 108)">MISO</text>
<text x="35.3" y="108" transform="rotate(-90 35.3 108)">MOSI</text>
<text x="37.8" y="108" transform="rotate(-90 37.8 108)">SCK</text>
<text x="40.4" y="108" transform="rotate(-90 40.4 108)">RESET</text>
<text x="106.7" y="106.4">INT1</text>
<text x="106.7" y="103.9">INT0</text>
<text x="106.7" y="111.5">T1</text>
<text x="106.7" y="109">T0</text>
<text x="257.8" y="112.8">TXD</text>
<text x="257.8" y="110.2">RXD</text>
<text x="204.5" y="117.8">USBD+ 15</text>
<text x="204.5" y="120.4">USBD-</text>
<text x="132.1" y="166.1">USBVCC</text>
<text x="30.5" y="169.9">USBVCC</text>
<text x="107.9" y="171.2">USBD+</text>
<text x="107.9" y="173.7">USBD-</text>
</g>
</svg>
